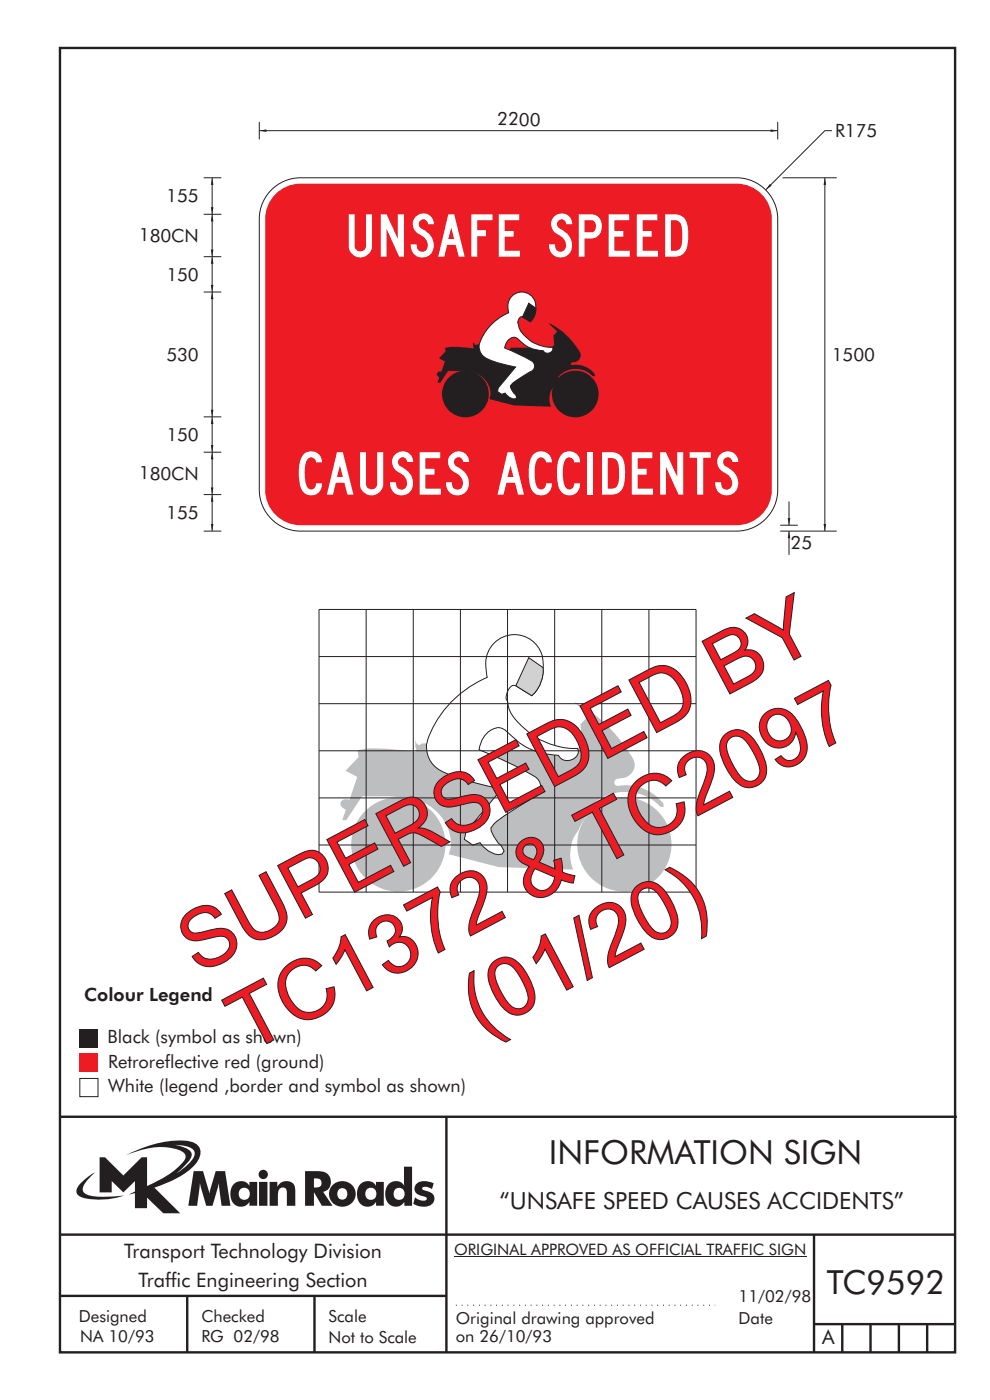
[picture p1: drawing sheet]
<svg xmlns="http://www.w3.org/2000/svg" width="210mm" height="297mm" viewBox="0 0 210 297" stroke-linecap="round" stroke-linejoin="round" font-family="sans-serif">
<g fill="none" stroke="#231f20" stroke-width=".51">
<path d="M12.7 10.2h190v276.9h-190zM12.7 237.1h190.3M94.7 237v50.1M12.7 262.1h190.1M12.7 275.1h82M39.7 275.1v12M66.7 275.1v12M172.7 262.1v25M172.7 281.1h30M178.7 281.1v6M184.7 281.1v6M190.7 281.1v6"/>
<path d="M196.7 281.1v6"/>
</g>
<path d="M96.7 277.1h55" fill="none" stroke="#231f20" stroke-width=".21" stroke-dasharray=".2 1" stroke-linecap="butt"/>
<path d="M37.1 243a5.8 5.8 0 0 1 3.9 1.1 1.58 1.58 0 0 1-.2 2.1l-1.1 1.2-2.3 1.7 .9-.8a6.5 6.5 0 0 0 2.4-3.2 2.43 2.43 0 0 0-2.2-1.8zM21.1 245.7v7.4h2.6v-2.4l2.5 2.4 2.4-2.4v2.2l-1.3 .7 1.3-.3v3.2h2.6v-2.3l3.4 3.3h3.6l-5.4-5.4a20.1 20.1 0 0 0 8.6-4.9 3.1 3.1 0 0 0 .8-3.8 3.8 3.8 0 0 0-3.1-1.3 25.1 25.1 0 0 0-12.4 3.1 16.1 16.1 0 0 1 11.2-1.1 1.56 1.56 0 0 1 1.4 1.9 17.9 17.9 0 0 1-8.1 5.8v-6.1h-1.1l-3.9 3.8-3.9-3.8zM17.2 251.1a1.82 1.82 0 0 0-.6 2.6 9.9 9.9 0 0 0 5.8 .9l1.9-.3 2-.5a22.2 22.2 0 0 1-7.7-.1 1.33 1.33 0 0 1-.7-2.3l.9-1.2 1.3-1.3-1.4 .8zM66.6 250.1a1.13 1.13 0 0 1 1.2 .2 1.13 1.13 0 0 1 .4 1.2 1.26 1.26 0 0 1-1.6 .6zM64.7 248.6v7.4h1.9v-2.9l1.7 2.9h2.3l-2-3a2.25 2.25 0 0 0 1.5-2.7 2.25 2.25 0 0 0-2.6-1.7zM69.9 253.5a2.8 2.8 0 0 0 5.6 0 2.8 2.8 0 0 0-5.6 0zM72 252.4a1.15 1.15 0 0 1 1.7 1 1.15 1.15 0 0 1-1.7 1 1.46 1.46 0 0 1 0-2zM76.6 251.3a3.2 3.2 0 0 0 .3 4.6 2.13 2.13 0 0 0 2.9-.8v.8h1.6v-5h-1.6v.8a2.07 2.07 0 0 0-3.2-.4zM78 252.4a1.23 1.23 0 0 1 1.6 .3 1.23 1.23 0 0 1-.2 1.6 1.23 1.23 0 0 1-1.7-.1 1.55 1.55 0 0 1 .3-1.8zM85.7 247.7l.1 4a2.16 2.16 0 0 0-2.4-.9 2.16 2.16 0 0 0-1.6 2 2.52 2.52 0 0 0 2.7 3.3 2.11 2.11 0 0 0 1.3-1v.9h1.6v-8.3zM84 252.4a1.24 1.24 0 0 1 1.9 1 1.24 1.24 0 0 1-1.9 1.1 1.47 1.47 0 0 1 0-2.1zM88.5 251.2a1.52 1.52 0 0 0-.5 1.7 1.52 1.52 0 0 0 1.5 1 .82 .82 0 0 1 1 .7 2.07 2.07 0 0 1-2.4-.4l-.4 1.3a3.8 3.8 0 0 0 3.9 .2 1.56 1.56 0 0 0 .5-1.7 1.56 1.56 0 0 0-1.4-1.1 1.25 1.25 0 0 1-1.1-.6 1.21 1.21 0 0 1 1.7-.1l.4 .2 .3-1.2a3.7 3.7 0 0 0-3.5 0zM41.1 248.6l-1.1 7.4h1.8l.6-4.9 1.4 4.9h1.3l1.3-4.9 .6 4.9h1.9l-1.1-7.4h-2l-1.4 4.8-1.3-4.8zM49.7 251.3a3.2 3.2 0 0 0 .4 4.6 2.13 2.13 0 0 0 2.8-.8v.8h1.7v-5h-1.7v.8a2.07 2.07 0 0 0-3.2-.4zM51.1 252.4a1.23 1.23 0 0 1 1.7 .3 1.23 1.23 0 0 1-.3 1.6 1.23 1.23 0 0 1-1.6-.1 1.55 1.55 0 0 1 .2-1.8zM55 250.9v5.1h1.7v-5.1zM54.9 249.3a.99 .99 0 0 0 1.9 0 .99 .99 0 0 0-1.9 0zM57.2 250.9v5.1h1.8a5.4 5.4 0 0 1 .3-3.6 .91 .91 0 0 1 1.1-.2 .91 .91 0 0 1 .5 1v2.8h1.8v-2.9a2 2 0 0 0-1.4-2.4 2 2 0 0 0-2.5 1.2v-1z" fill-rule="evenodd" fill="#231f20"/>
<path d="M96.3 266.8h74.8" fill="none" stroke="#231f20" stroke-width=".21"/>
<path d="M16.9 228.9h3.9v3.9h-3.9z" fill-rule="evenodd" fill="#fff" stroke="#231f20" stroke-width=".21"/>
<path d="M16.9 218.5h3.9v3.9h-3.9z" fill-rule="evenodd" fill="#231f20"/>
<path d="M16.9 223.7h3.9v3.8h-3.9z" fill-rule="evenodd" fill="#ed1c24"/>
<g fill="#bcbec0">
<path d="M75.9 159.3a26.9 26.9 0 0 1 8.2-.2l3.9 .4 .3-.3-.2-.7v-1.3a.91 .91 0 0 0 1 .9l.4-.3h.9l.3 2.3 .4 1.1 12 .2 1.3-2.2h8.4l9.8-.4 .9-.8-.3-4.3 1.7-1.7-3.1-3a30.6 30.6 0 0 1 12.7 12.4 2.87 2.87 0 0 1-2.6 3.8l-1 .2a.78 .78 0 0 0-.5 1 .78 .78 0 0 0 1.1 .4 10.1 10.1 0 0 1 9.2 3.7l.1 .8-.8-.1a10.2 10.2 0 0 0-15.1 .5l.1 .8-1.5 2.1-.8 1.7a8.5 8.5 0 0 0-1.1 8.3l-15.8-.5-10.6-2.8a6.7 6.7 0 0 0-.2-5.7 11 11 0 0 0-10.6-6.4l-7.6-.2-3.3 5.1h-.9l.8-2.3a1.12 1.12 0 0 1-1.1-.8 1.12 1.12 0 0 1 .5-1.3l1.4 .1 1.6-4.9-2.5-1.3 2.8-2.9z" fill-rule="evenodd"/>
<circle cx="132.5" cy="179.2" r="10"/>
<circle cx="84.5" cy="179.2" r="10"/>
</g>
<path d="M67.7 129.4h80v60h-80zM77.7 129.4v60M87.7 129.4v60M117.7 129.4v60M127.7 129.4v60M137.7 129.4v60" fill="none" stroke="#231f20" stroke-width=".21"/>
<path d="M104.8 136.5a6.1 6.1 0 0 1 7.1-1.1 6.1 6.1 0 0 1 3.3 6.3 7.3 7.3 0 0 1-2.4 6l-3.4-2.1a1.1 1.1 0 0 0-1.4 .6l-.5 1a1.82 1.82 0 0 0 .3 1.9 7.3 7.3 0 0 0 3 5.1 16.2 16.2 0 0 0 11.7 4.7 1.91 1.91 0 0 1-1.7 2.5 2.04 2.04 0 0 1-2.3-1.1 14.7 14.7 0 0 1-11-5.1 2.7 2.7 0 0 0-4 .2 6 6 0 0 0-1.9 3.7l5.7 2.5a38.5 38.5 0 0 1 6.8 3.8 2.57 2.57 0 0 1-1.3 4.1l-2.2 1.4a22.1 22.1 0 0 0-6.3 4.6l-.1 .3a6.4 6.4 0 0 0 2.1 3.7l.7 1.1-.5 .7a4 4 0 0 1-4-1.6l-.7-.8-1.5 .5-1.8-1.2 .4-1.6 7.5-9.1-2.3-.5a38.7 38.7 0 0 1-11.2-3.8 5.6 5.6 0 0 1-1.8-7.1 22.9 22.9 0 0 1 12.3-12.3 8.3 8.3 0 0 1 .8-6.6z" fill-rule="evenodd" fill="#fff" stroke="#231f20" stroke-width=".21"/>
<path d="M67.7 139.4h80M97.7 129.4v60M107.7 129.4v60M67.7 159.4h80M67.7 149.4h80M67.7 169.4h80M67.7 179.4h80" fill="none" stroke="#231f20" stroke-width=".21"/>
<path d="M112.2 139.6l3 2.1a7.3 7.3 0 0 1-2.4 6l-3.4-2.1z" fill-rule="evenodd" fill="#d1d3d4" stroke="#231f20" stroke-width=".21"/>
<path d="M55 27.7h110M55 25.9v3.7" fill="none" stroke="#231f20" stroke-width=".21"/>
<g fill="#231f20">
<path d="M55 27.7l1.5-.2v.5z"/>
<path d="M163.5 27.5l1.5 .2-1.5 .3z"/>
</g>
<path d="M57.6 40.3a8.7 8.7 0 0 1 6.2-2.6h92.5a8.8 8.8 0 0 1 8.7 8.8v57.5a8.8 8.8 0 0 1-8.7 8.7h-92.5a8.8 8.8 0 0 1-8.8-8.7v-57.5a8.7 8.7 0 0 1 2.6-6.2z" fill="none" stroke="#231f20" stroke-width=".21"/>
<path d="M58.9 40.8a7.5 7.5 0 0 1 4.9-1.8h92.5a7.5 7.5 0 0 1 7.5 7.5v57.5a7.5 7.5 0 0 1-7.5 7.5h-92.5a7.5 7.5 0 0 1-7.5-7.5v-57.5a7.5 7.5 0 0 1 2.6-5.7z" fill-rule="evenodd" fill="#ed1c24"/>
<g fill="#fff">
<path d="M74 45.5h1.3v6.8a1.19 1.19 0 0 0 1.2 1.1 1.19 1.19 0 0 0 1.1-1.1v-6.8h1.3v6.9a2.47 2.47 0 0 1-2.4 2.3 2.47 2.47 0 0 1-2.5-2.3z"/>
<path d="M80.8 45.5h1.2l2.4 5.2v-5.2h1.3v9h-1l-2.7-5.9v5.9h-1.2z"/>
<path d="M88.3 45.9a2.22 2.22 0 0 1 2.4-.4 2.22 2.22 0 0 1 1.4 2.1h-1.3a1.01 1.01 0 0 0-1.6-.8 1.01 1.01 0 0 0 .3 1.7 3.6 3.6 0 0 1 2.1 5.2 2.47 2.47 0 0 1-2.9 .8 2.47 2.47 0 0 1-1.6-2.6h1.3a1.23 1.23 0 0 0 1.3 1.5 1.23 1.23 0 0 0 1-1.7 3.3 3.3 0 0 0-2.1-2.2 2.34 2.34 0 0 1-.3-3.6z"/>
<path d="M100 45.5h4.5v1.2h-3.2v2.2h1.8v1.2h-1.8v4.4h-1.3z"/>
<path d="M105.8 45.5h4.4v1.3h-3.1v2.2h1.9v1.2h-1.9v3h3.2v1.3h-4.5z"/>
<path d="M117.6 45.9a2.21 2.21 0 0 1 2.5-.4 2.21 2.21 0 0 1 1.3 2.1h-1.2a1.01 1.01 0 0 0-1.6-.8 1.01 1.01 0 0 0 .2 1.7 3.6 3.6 0 0 1 2.1 5.2 2.47 2.47 0 0 1-2.9 .8 2.47 2.47 0 0 1-1.5-2.6h1.3a1.23 1.23 0 0 0 1.2 1.5 1.23 1.23 0 0 0 1.1-1.7 3.3 3.3 0 0 0-2.2-2.2 2.34 2.34 0 0 1-.3-3.6z"/>
<path d="M129.1 45.5h4.4v1.3h-3.1v2.2h1.9v1.2h-1.9v3h3.2v1.3h-4.5z"/>
<path d="M135.1 45.5h4.4v1.3h-3.1v2.2h1.9v1.2h-1.9v3h3.2v1.3h-4.5z"/>
<path d="M64.4 96.4a2.3 2.3 0 0 1 2.6-.4 2.3 2.3 0 0 1 1.3 2.2h-1.2a1.05 1.05 0 0 0-.9-1.1 1.05 1.05 0 0 0-1.2 .8 8.8 8.8 0 0 0 .1 5.3 1.04 1.04 0 0 0 1.3 .6 1.04 1.04 0 0 0 .7-1.2h1.2a2.34 2.34 0 0 1-2.1 2.6 2.34 2.34 0 0 1-2.5-2.1 11 11 0 0 1 .4-6.2z"/>
<path d="M76.4 96h1.2v6.8a1.19 1.19 0 0 0 1.2 1.1 1.19 1.19 0 0 0 1.2-1.1v-6.8h1.3v6.9a2.47 2.47 0 0 1-2.5 2.3 2.47 2.47 0 0 1-2.4-2.3z"/>
<path d="M83.9 96.4a2.21 2.21 0 0 1 2.4-.4 2.21 2.21 0 0 1 1.4 2.1h-1.3a1.01 1.01 0 0 0-1.6-.8 1.01 1.01 0 0 0 .3 1.7 3.6 3.6 0 0 1 2.1 5.2 2.47 2.47 0 0 1-2.9 .8 2.47 2.47 0 0 1-1.6-2.6h1.3a1.23 1.23 0 0 0 1.3 1.5 1.23 1.23 0 0 0 1-1.7 3.3 3.3 0 0 0-2.1-2.2 2.34 2.34 0 0 1-.3-3.6z"/>
<path d="M89 96h4.4v1.3h-3.1v2.2h1.9v1.2h-1.9v3h3.2v1.3h-4.5z"/>
<path d="M95.7 96.4a2.21 2.21 0 0 1 2.5-.4 2.21 2.21 0 0 1 1.3 2.1h-1.2a1.01 1.01 0 0 0-1.6-.8 1.01 1.01 0 0 0 .2 1.7 3.6 3.6 0 0 1 2.1 5.2 2.47 2.47 0 0 1-2.9 .8 2.47 2.47 0 0 1-1.5-2.6h1.3a1.23 1.23 0 0 0 1.3 1.5 1.23 1.23 0 0 0 1-1.7 3.3 3.3 0 0 0-2.2-2.2 2.34 2.34 0 0 1-.3-3.6z"/>
<path d="M113.2 96.4a2.3 2.3 0 0 1 2.5-.4 2.3 2.3 0 0 1 1.4 2.2h-1.2a1.05 1.05 0 0 0-1-1.1 1.05 1.05 0 0 0-1.1 .8 8.8 8.8 0 0 0 .1 5.3 1.04 1.04 0 0 0 1.3 .6 1.04 1.04 0 0 0 .7-1.2h1.2a2.34 2.34 0 0 1-2.1 2.6 2.34 2.34 0 0 1-2.5-2.1 11 11 0 0 1 .3-6.2z"/>
<path d="M119.2 96.4a2.3 2.3 0 0 1 2.5-.4 2.3 2.3 0 0 1 1.4 2.2h-1.3a1.05 1.05 0 0 0-.9-1.1 1.05 1.05 0 0 0-1.1 .8 8.8 8.8 0 0 0 .1 5.3 1.04 1.04 0 0 0 1.3 .6 1.04 1.04 0 0 0 .6-1.2h1.3a2.34 2.34 0 0 1-2.1 2.6 2.34 2.34 0 0 1-2.6-2.1 11 11 0 0 1 .4-6.2z"/>
<path d="M124.6 96h1.2v9h-1.2z"/>
<path d="M134.1 96h4.3v1.3h-3.1v2.2h1.9v1.2h-1.9v3h3.3v1.3h-4.5z"/>
<path d="M140.1 96h1.2l2.4 5.2v-5.2h1.3v9h-1l-2.7-5.9v5.9h-1.2z"/>
<path d="M146.3 96h4.5v1.2h-1.6v7.8h-1.3v-7.8h-1.6z"/>
<path d="M152.9 96.4a2.22 2.22 0 0 1 2.4-.4 2.22 2.22 0 0 1 1.3 2.1h-1.2a1.01 1.01 0 0 0-1.6-.8 1.01 1.01 0 0 0 .2 1.7 3.6 3.6 0 0 1 2.2 5.2 2.47 2.47 0 0 1-3 .8 2.47 2.47 0 0 1-1.5-2.6h1.3a1.23 1.23 0 0 0 1.3 1.5 1.23 1.23 0 0 0 1-1.7 3.3 3.3 0 0 0-2.2-2.2 2.34 2.34 0 0 1-.2-3.6z"/>
<path d="M95.7 48.3l.7 2.4h-1.3zM95.1 45.5l-2.1 9h1.3l.6-2.5h1.8l.6 2.5h1.3l-2.2-9z"/>
<path d="M122.8 45.5v9h1.2v-3.9a4.1 4.1 0 0 0 2.5-.2 2.77 2.77 0 0 0-.3-4.8zM124 46.7h1.6a1.37 1.37 0 0 1 .9 1.3 1.37 1.37 0 0 1-.9 1.3h-1.6z"/>
<path d="M141.1 45.5v9a5.8 5.8 0 0 0 3.5-.3 4 4 0 0 0 1.4-3.7 5.6 5.6 0 0 0-1.1-4.5 2.67 2.67 0 0 0-1.7-.5zM142.4 46.7a1.8 1.8 0 0 1 2.3 2l.1 .5a5.9 5.9 0 0 1-.6 3.7 2.1 2.1 0 0 1-1.8 .3z"/>
<path d="M72.1 98.8l.6 2.4h-1.2zM71.5 96l-2.1 9h1.3l.5-2.5h1.9l.6 2.5h1.3l-2.3-9z"/>
<path d="M108.3 98.8l.6 2.4h-1.2zM107.7 96l-2.1 9h1.3l.5-2.5h1.9l.6 2.5h1.3l-2.3-9z"/>
<path d="M127.7 96v9a5.8 5.8 0 0 0 3.5-.3 4 4 0 0 0 1.4-3.7 5.6 5.6 0 0 0-1.1-4.5 2.67 2.67 0 0 0-1.8-.5zM129 97.2a1.8 1.8 0 0 1 2.3 2v.5a5.9 5.9 0 0 1-.5 3.7 2.1 2.1 0 0 1-1.8 .3z"/>
</g>
<path d="M165 25.9v3.7M176.5 27.7h-1.5l-12.5 12.6" fill="none" stroke="#231f20" stroke-width=".21"/>
<path d="M163.3 39l.4 .4-1.2 .9z" fill="#231f20"/>
<path d="M45 96v9" fill="none" stroke="#231f20" stroke-width=".21"/>
<g fill="#231f20">
<path d="M45 96l.3 1.5h-.6z"/>
<path d="M44.7 103.5h.6l-.3 1.5z"/>
</g>
<path d="M45 45.5v9" fill="none" stroke="#231f20" stroke-width=".21"/>
<g fill="#231f20">
<path d="M45 45.5l.3 1.5h-.6z"/>
<path d="M44.7 53h.6l-.3 1.5z"/>
</g>
<path d="M45 88.5v7.5" fill="none" stroke="#231f20" stroke-width=".21"/>
<g fill="#231f20">
<path d="M45 88.5l.3 1.5h-.6z"/>
<path d="M44.7 94.5h.6l-.3 1.5z"/>
</g>
<path d="M45 62v26.5" fill="none" stroke="#231f20" stroke-width=".21"/>
<g fill="#231f20">
<path d="M45 62l.3 1.5h-.6z"/>
<path d="M44.7 87h.6l-.3 1.5z"/>
</g>
<path d="M45 54.5v7.5" fill="none" stroke="#231f20" stroke-width=".21"/>
<g fill="#231f20">
<path d="M45 54.5l.3 1.5h-.6z"/>
<path d="M44.7 60.5h.6l-.3 1.5z"/>
</g>
<path d="M45 105v7.7" fill="none" stroke="#231f20" stroke-width=".21"/>
<g fill="#231f20">
<path d="M45 105l.3 1.5h-.6z"/>
<path d="M44.7 111.2h.6l-.3 1.5z"/>
</g>
<path d="M45 37.7v7.8" fill="none" stroke="#231f20" stroke-width=".21"/>
<g fill="#231f20">
<path d="M45 37.7l.3 1.5h-.6z"/>
<path d="M44.7 44h.6l-.3 1.5z"/>
</g>
<path d="M175 37.7v75" fill="none" stroke="#231f20" stroke-width=".21"/>
<g fill="#231f20">
<path d="M175 37.7l.3 1.5h-.6z"/>
<path d="M174.7 111.2h.6l-.3 1.5z"/>
</g>
<path d="M167.4 112.7v5.1" fill="none" stroke="#231f20" stroke-width=".21"/>
<path d="M167.4 112.7l.3 1.5h-.6z" fill="#231f20"/>
<path d="M167.4 106.4v5.1" fill="none" stroke="#231f20" stroke-width=".21"/>
<path d="M167.1 110h.6l-.3 1.5z" fill="#231f20"/>
<path d="M43.2 37.7h3.8M166 37.7h11.5M43.2 45.5h3.8M43.2 54.5h3.8M43.2 62h3.8M43.2 96h3.8M43.2 88.5h3.8M43.2 105h3.8M43.2 112.7h3.8M165.5 112.7h12M169.3 111.5h-3.8" fill="none" stroke="#231f20" stroke-width=".21"/>
<path d="M94.5 73.9a26.3 26.3 0 0 1 6.1 .1l-.1-1.1 .4 .5 .7-.2 .3 1.7 5.9 .1 .6-1.1 8.8-.2 .5-.4-.2-2.1 .9-.8-1.5-1.5a14.7 14.7 0 0 1 6.2 6.2 1.8 1.8 0 0 1-2 1.9 .46 .46 0 0 0 .2 .5 .46 .46 0 0 0 .5 0 4.9 4.9 0 0 1 4.3 1.9v.4l-.4-.1a4.9 4.9 0 0 0-7.3 .3v.4l-.9 1.4a4.5 4.5 0 0 0-.7 4.4l-7.7-.2-5.1-1.4a4.6 4.6 0 0 0-4-5.8l-5-.1-1.6 2.4h-.4l.3-1.1a.56 .56 0 0 1-.4-.4 .56 .56 0 0 1 .1-.6h.7l.8-2.3-1.2-.7 1.4-1.4z" fill-rule="evenodd" fill="#231f20" stroke="#231f20" stroke-width=".21"/>
<path d="M108.9 62.6a3.1 3.1 0 0 1 3.5-.1 3.1 3.1 0 0 1 1.3 3.4l-.4 1.4-.8 1-1.8-1.1a1.23 1.23 0 0 0-.7 1.8 4.6 4.6 0 0 0 2.1 3 7.9 7.9 0 0 0 5.1 1.7 1.05 1.05 0 0 1-.6 1.2 1.05 1.05 0 0 1-1.3-.5 7.1 7.1 0 0 1-5.4-2.5 1.43 1.43 0 0 0-2.2 .4l-.4 .7-.2 .9 1.5 .6a18.3 18.3 0 0 1 4.7 2.6 1.25 1.25 0 0 1-.8 1.8l-.8 .5a10.7 10.7 0 0 0-3.4 2.5 3.1 3.1 0 0 0 1 1.8l.4 .6-.2 .3a2.09 2.09 0 0 1-2.3-1.2l-.8 .3-.8-.6 .1-.8 3.7-4.4a19 19 0 0 1-6.9-2.3 3.1 3.1 0 0 1-.1-4.1 11.3 11.3 0 0 1 5.5-5.1 3.6 3.6 0 0 1 1-3.8z" fill-rule="evenodd" fill="#fff" stroke="#231f20" stroke-width=".21"/>
<g fill="#231f20" stroke="#231f20" stroke-width=".21">
<path d="M112.2 64.4l1.5 1a3.5 3.5 0 0 1-1.2 2.9l-1.6-1z" fill-rule="evenodd"/>
<circle cx="98.8" cy="83.6" r="4.9"/>
<circle cx="122.1" cy="83.6" r="4.9"/>
</g>
<g font-size="17.6" fill="#ed1c24">
<text x="41.9" y="207" transform="rotate(-28 41.9 207)">SUPERSEDED BY</text>
<text x="102" y="219.8" transform="rotate(-28 102 219.8)">(01/20)</text>
<text x="52.6" y="223.7" transform="rotate(-28 52.6 223.7)">TC1372 &amp; TC2097</text>
</g>
<g font-size="7.1" fill="#231f20">
<text x="116.5" y="247">INFORMATION SIGN</text>
<text x="175.4" y="274.6">TC9592</text>
</g>
<text font-size="5" fill="#231f20" x="106" y="256.7">“UNSAFE SPEED CAUSES ACCIDENTS”</text>
<g font-size="4.2" fill="#231f20">
<text x="26.4" y="267.1">Transport Technology Division</text>
<text x="29.4" y="273.2">Traffic Engineering Section</text>
<text x="174.4" y="285.4">A</text>
</g>
<g font-size="3.9" fill="#231f20">
<text x="105.5" y="26.6" transform="rotate(1 105.5 26.6)">2200</text>
<text x="177.2" y="29.1">R175</text>
<text x="35.3" y="42.9" transform="rotate(1 35.3 42.9)">155</text>
<text x="29.5" y="51.3" transform="rotate(1 29.5 51.3)">180CN</text>
<text x="35.3" y="59.5" transform="rotate(1 35.3 59.5)">150</text>
<text x="35.3" y="76.6" transform="rotate(1 35.3 76.6)">530</text>
<text x="176.5" y="76.5" transform="rotate(1 176.5 76.5)">1500</text>
<text x="35.3" y="93.5" transform="rotate(1 35.3 93.5)">150</text>
<text x="29.5" y="101.8" transform="rotate(1 29.5 101.8)">180CN</text>
<text x="35.3" y="110.2" transform="rotate(1 35.3 110.2)">155</text>
<text x="167.8" y="116.6" transform="rotate(1 167.8 116.6)">25</text>
<text x="17.8" y="212.6">Colour Legend</text>
<text x="22.8" y="221.5">Black (symbol as shown)</text>
<text x="23" y="226.6">Retroreflective red (ground)</text>
<text x="23" y="231.9">White (legend ,border and symbol as shown)</text>
</g>
<g font-size="3.5" fill="#231f20">
<text x="16.7" y="280.5">Designed</text>
<text x="42.7" y="280.5">Checked</text>
<text x="69.7" y="280.5">Scale</text>
<text x="96.7" y="281.1">Original drawing approved</text>
<text x="156.7" y="281.1">Date</text>
<text x="156.7" y="276.3">11/02/98</text>
<text x="17" y="284.9">NA 10/93</text>
<text x="42.7" y="284.9">RG 02/98</text>
<text x="69.7" y="285.1">Not to Scale</text>
<text x="96.7" y="284.8">on 26/10/93</text>
</g>
<text font-size="3.4" fill="#231f20" x="96.3" y="266.4">ORIGINAL APPROVED AS OFFICIAL TRAFFIC SIGN</text>
</svg>
